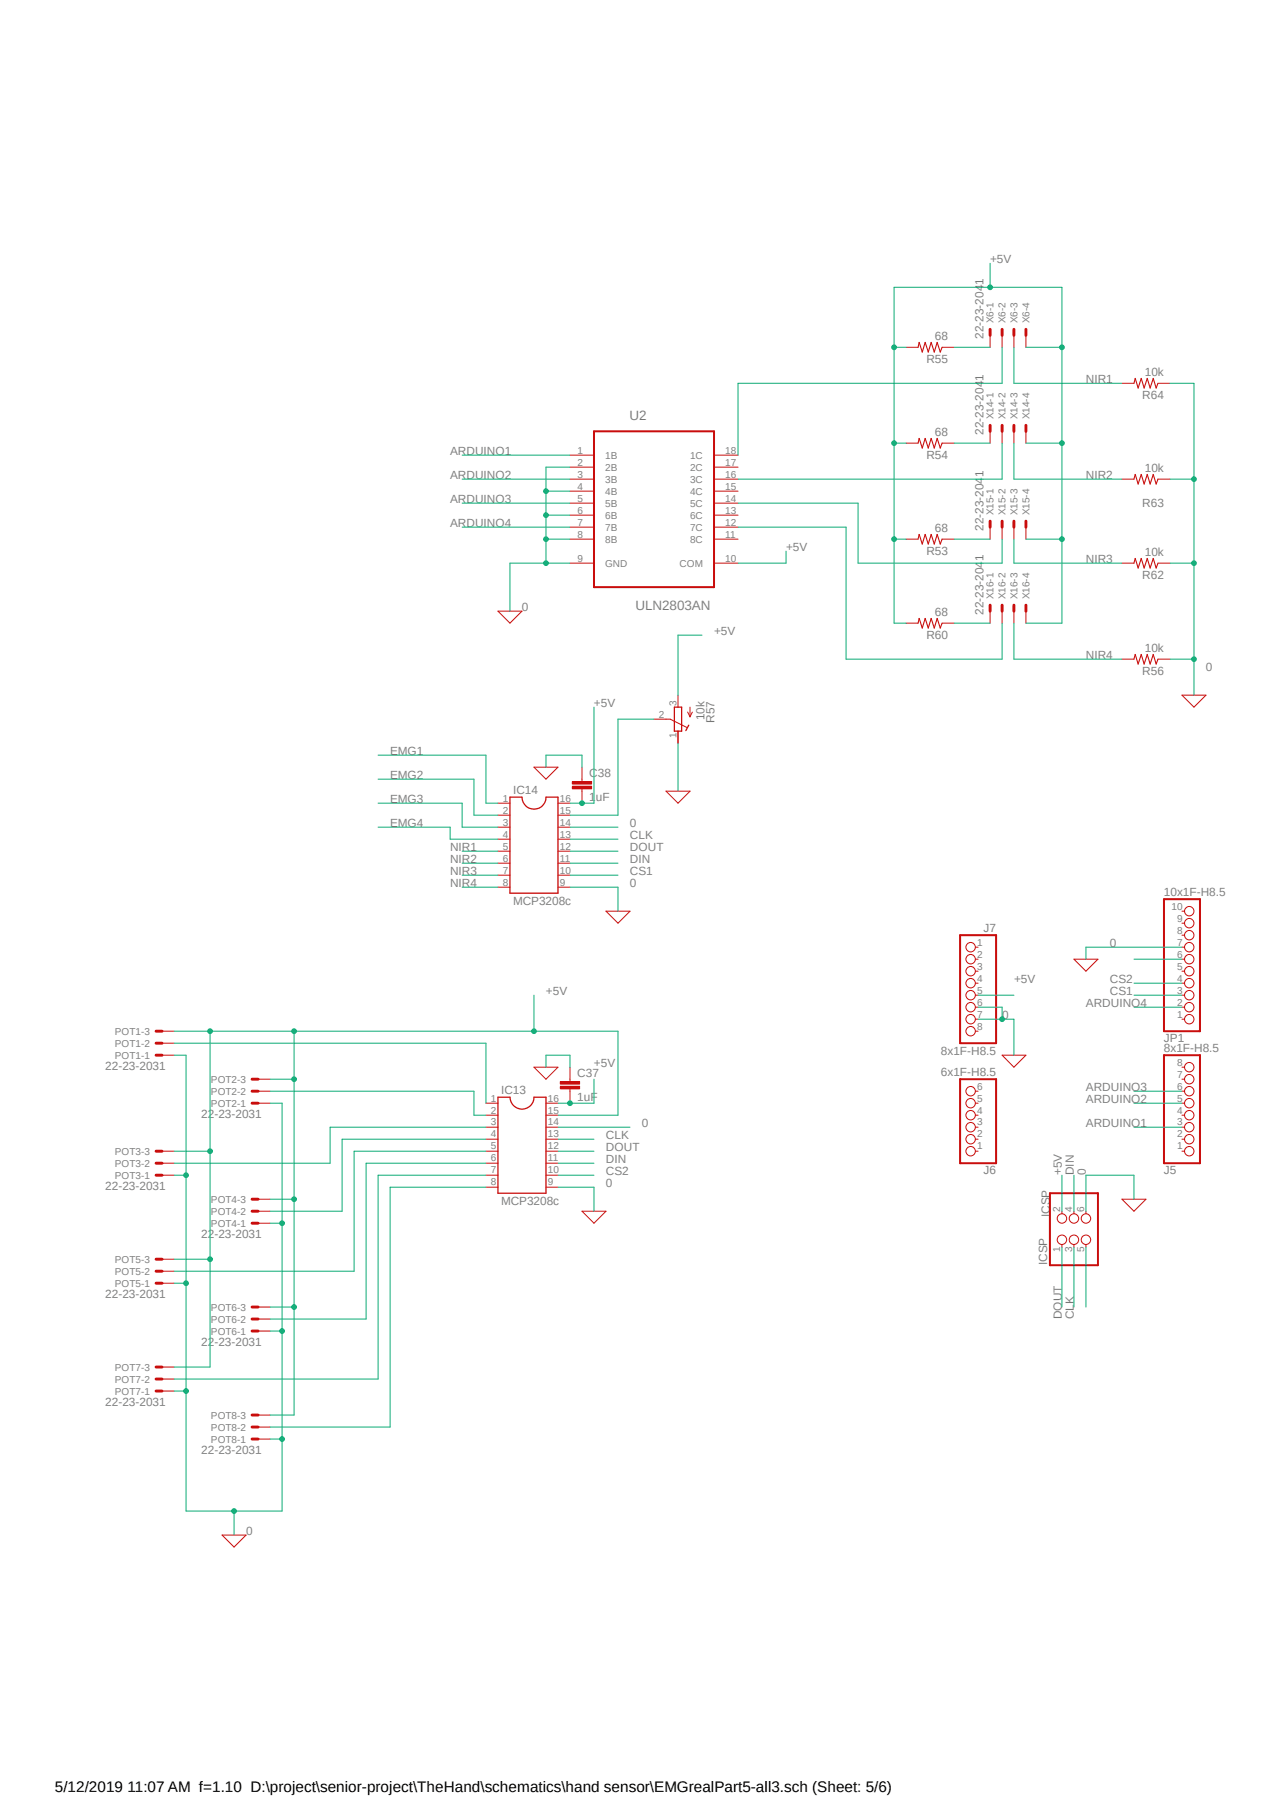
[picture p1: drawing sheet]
<svg xmlns="http://www.w3.org/2000/svg" width="297mm" height="420mm" viewBox="0 0 297 420" stroke-linecap="round" stroke-linejoin="round" font-family="sans-serif">
<path d="M23.5 58.5l262.8 301.8M286.3 58.5l-262.8 301.8" fill="none" stroke="#fff" stroke-width=".23"/>
<g fill="none" stroke="#c90d0c" stroke-width=".23">
<path d="M210.9 80.9h2.8M219.3 80.9h2.8M261.2 89.2h2.7M269.5 89.2h2.8M132.7 106h5.6M132.7 108.8h5.6M132.7 111.5h5.6M132.7 114.3h5.6M132.7 117.1h5.6M132.7 119.9h5.6M166.2 106h5.6M166.2 108.8h5.6"/>
<path d="M166.2 111.5h5.6M166.2 114.3h5.6M166.2 117.1h5.6M166.2 119.9h5.6M210.9 103.2h2.8M219.3 103.2h2.8M261.2 111.5h2.7M269.5 111.5h2.8M132.7 122.7h5.6M132.7 125.5h5.6M132.7 131.1h5.6M166.2 122.7h5.6"/>
<path d="M166.2 125.5h5.6M166.2 131.1h5.6M210.9 125.5h2.8M219.3 125.5h2.8M261.2 131.1h2.7M269.5 131.1h2.8M115.9 142.3h5.6l-2.8 2.8zM210.9 145.1h2.8M219.3 145.1h2.8M261.2 153.5h2.7M269.5 153.5h2.8M152.2 167.4h3.8l3.9 2"/>
<path d="M157.8 161.8v2.8M157.8 170.2v2.8M160.1 165.8l.5 1.1M160.6 164.6v2.3M161.2 165.8l-.6 1.1M275.1 161.8h5.6l-2.8 2.8zM115.9 187h2.8M115.9 189.8h2.8M115.9 192.6h2.8M115.9 195.4h2.8M115.9 198.2h2.8M129.9 187h2.8"/>
<path d="M129.9 189.8h2.8M129.9 192.6h2.8M129.9 195.4h2.8M129.9 198.2h2.8M115.9 201h2.8M115.9 203.8h2.8M115.9 206.5h2.8M129.9 201h2.8M129.9 203.8h2.8M129.9 206.5h2.8M275.1 217.7h.7M275.1 214.9h.7"/>
<path d="M275.1 212.1h.7M227 220.5h.7M227 223.3h.7M227 226.1h.7M227 228.9h.7M227 231.7h.7M227 234.5h.7M227 237.3h.7M275.1 220.5h.7M275.1 223.3h.7M275.1 226.1h.7M275.1 228.9h.7"/>
<path d="M275.1 231.7h.7M275.1 234.5h.7M275.1 237.3h.7M113.1 256.8h2.8M113.1 259.6h2.8M127.1 256.8h2.8M127.1 259.6h2.8M132.7 251.2v.6M132.7 253.5v.5M227 256.8h.7M227 259.6h.7M227 254h.7"/>
<path d="M227 240.1h.7M275.1 256.8h.7M275.1 259.6h.7M275.1 254h.7M275.1 251.2h.7M275.1 248.5h.7M113.1 262.4h2.8M113.1 265.2h2.8M113.1 268h2.8M113.1 270.8h2.8M113.1 273.6h2.8M113.1 276.4h2.8"/>
<path d="M127.1 262.4h2.8M127.1 265.2h2.8M127.1 268h2.8M127.1 270.8h2.8M127.1 273.6h2.8M127.1 276.4h2.8M227 262.4h.7M227 265.2h.7M227 268h.7M275.1 262.4h.7M275.1 265.2h.7M275.1 268h.7"/>
<path d="M247.2 282v.6M247.2 289.7v.7M250 282v.6M250 289.7v.7M252.8 282v.6M252.8 289.7v.7"/>
<circle cx="276.8" cy="217.7" r="1.1"/>
<circle cx="276.8" cy="212.1" r="1.1"/>
<circle cx="276.8" cy="214.9" r="1.1"/>
<circle cx="225.9" cy="234.5" r="1.1"/>
<circle cx="225.9" cy="223.3" r="1.1"/>
<circle cx="225.9" cy="226.1" r="1.1"/>
<circle cx="225.9" cy="220.5" r="1.1"/>
<circle cx="225.9" cy="231.7" r="1.1"/>
<circle cx="225.9" cy="228.9" r="1.1"/>
<circle cx="225.9" cy="237.3" r="1.1"/>
<circle cx="276.8" cy="234.5" r="1.1"/>
<circle cx="276.8" cy="220.5" r="1.1"/>
<circle cx="276.8" cy="231.7" r="1.1"/>
<circle cx="276.8" cy="226.1" r="1.1"/>
<circle cx="276.8" cy="223.3" r="1.1"/>
<circle cx="276.8" cy="237.3" r="1.1"/>
<circle cx="276.8" cy="228.9" r="1.1"/>
<circle cx="225.9" cy="259.6" r="1.1"/>
<circle cx="225.9" cy="240.1" r="1.1"/>
<circle cx="225.9" cy="256.8" r="1.1"/>
<circle cx="225.9" cy="254" r="1.1"/>
<circle cx="276.8" cy="248.5" r="1.1"/>
<circle cx="276.8" cy="254" r="1.1"/>
<circle cx="276.8" cy="251.3" r="1.1"/>
<circle cx="276.8" cy="259.6" r="1.1"/>
<circle cx="276.8" cy="256.8" r="1.1"/>
<circle cx="225.9" cy="265.2" r="1.1"/>
<circle cx="225.9" cy="268" r="1.1"/>
<circle cx="225.9" cy="262.4" r="1.1"/>
<circle cx="276.8" cy="268" r="1.1"/>
<circle cx="276.8" cy="265.2" r="1.1"/>
<circle cx="276.8" cy="262.4" r="1.1"/>
<circle cx="247.2" cy="288.6" r="1.1"/>
<circle cx="247.2" cy="283.7" r="1.1"/>
<circle cx="250" cy="288.6" r="1.1"/>
<circle cx="250" cy="283.7" r="1.1"/>
<circle cx="252.8" cy="288.6" r="1.1"/>
<circle cx="252.8" cy="283.7" r="1.1"/>
</g>
<path d="M138.3 100.4h27.9v36.3h-27.9zM223.5 217.7h8.4v25.2h-8.4zM270.9 209.3h8.4v30.8h-8.4zM223.5 251.2h8.4v19.6h-8.4zM270.9 245.7h8.4v25.1h-8.4zM244.4 277.8h11.2v16.8h-11.2z" fill="none" stroke="#c90d0c" stroke-width=".47"/>
<path d="M213.7 80.9l.3-1.2 .7 2.3 .6-2.3 .8 2.3 .6-2.3 .8 2.3 .6-2.3 .8 2.3 .4-1.1M263.9 89.2l.3-1.1 .7 2.2 .7-2.2 .7 2.2 .7-2.2 .7 2.2 .7-2.2 .7 2.2 .4-1.1M213.7 103.2l.3-1.1 .7 2.2 .6-2.2 .8 2.2 .6-2.2 .8 2.2 .6-2.2 .8 2.2 .4-1.1M263.9 111.5l.3-1.1 .7 2.3 .7-2.3 .7 2.3 .7-2.3 .7 2.3 .7-2.3 .7 2.3 .4-1.2M213.7 125.5l.3-1.1 .7 2.3 .6-2.3 .8 2.3 .6-2.3 .8 2.3 .6-2.3 .8 2.3 .4-1.2M263.9 131.1l.3-1.1 .7 2.2 .7-2.2 .7 2.2 .7-2.2 .7 2.2 .7-2.2 .7 2.2 .4-1.1M213.7 145.1l.3-1.1 .7 2.2 .6-2.2 .8 2.2 .6-2.2 .8 2.2 .6-2.2 .8 2.2 .4-1.1M263.9 153.5l.3-1.1 .7 2.2 .7-2.2 .7 2.2 .7-2.2 .7 2.2 .7-2.2 .7 2.2 .4-1.1" fill="none" stroke="#c90d0c" stroke-width=".25"/>
<path d="M157 164.6h1.7v5.6h-1.7zM160.3 168.8l-.7 1.3M118.7 185.6h2.8a2.79 2.79 0 0 0 2.8 2.8 2.79 2.79 0 0 0 2.8-2.8h2.8v22.3h-11.2zM115.9 255.4h2.8a2.79 2.79 0 0 0 2.8 2.8 2.79 2.79 0 0 0 2.8-2.8h2.8v22.4h-11.2z" fill="none" stroke="#c90d0c" stroke-width=".3"/>
<path d="M130.4 252.9h4.5v.6h-4.5z" fill-rule="evenodd" fill="#c90d0c"/>
<path d="M130.4 252.9h4.5v.6h-4.5z" fill="none" stroke="#c90d0c" stroke-width=".23"/>
<path d="M130.4 251.8h4.5v.6h-4.5z" fill-rule="evenodd" fill="#c90d0c"/>
<path d="M135.5 181.4v.5M135.5 183.6v.6M130.4 251.8h4.5v.6h-4.5zM132.7 248.5v2.7M132.7 254v2.8" fill="none" stroke="#c90d0c" stroke-width=".23"/>
<path d="M133.2 183h4.5v.6h-4.5z" fill-rule="evenodd" fill="#c90d0c"/>
<path d="M133.2 183h4.5v.6h-4.5z" fill="none" stroke="#c90d0c" stroke-width=".23"/>
<path d="M133.2 181.9h4.5v.6h-4.5z" fill-rule="evenodd" fill="#c90d0c"/>
<g fill="none" stroke="#c90d0c" stroke-width=".23">
<path d="M230.5 78.1v2.8M233.3 78.1v2.8M236 78.1v2.8M238.8 78.1v2.8M230.5 100.4v2.8M233.3 100.4v2.8M236 100.4v2.8M238.8 100.4v2.8M230.5 122.7v2.8M233.3 122.7v2.8M236 122.7v2.8M238.8 122.7v2.8"/>
<path d="M230.5 142.3v2.8M233.3 142.3v2.8M236 142.3v2.8M238.8 142.3v2.8M124.3 178.6h5.6l-2.8 2.8zM135.5 178.6v2.8M133.2 181.9h4.5v.6h-4.5zM135.5 184.2v2.8M155 184.2h5.6l-2.8 2.8zM141.1 212.1h5.5l-2.8 2.8zM250 223.3h5.6l-2.8 2.8zM37.7 245.7h2.8"/>
<path d="M37.7 242.9h2.8M37.7 240.1h2.8M60.1 256.8h2.8M60.1 254h2.8M60.1 251.2h2.8M124.3 248.5h5.6l-2.8 2.7zM233.3 245.7h5.5l-2.8 2.8zM37.7 273.6h2.8M37.7 270.8h2.8M37.7 268h2.8M60.1 279.2h2.8M261.2 279.2h5.5l-2.8 2.8z"/>
<path d="M37.7 298.7h2.8M37.7 296h2.8M37.7 293.2h2.8M60.1 284.8h2.8M60.1 282h2.8M135.5 282h5.6l-2.8 2.8zM37.7 318.3h2.8M60.1 309.9h2.8M60.1 307.1h2.8M60.1 304.3h2.8M37.7 323.8h2.8M37.7 321.1h2.8"/>
<path d="M60.1 335h2.8M60.1 332.2h2.8M60.1 329.4h2.8M51.7 357.4h5.6l-2.8 2.8z"/>
</g>
<g fill="none" stroke="#c90d0c" stroke-width=".68">
<path d="M230.5 76.7v1.4M233.3 76.7v1.4M236 76.7v1.4M238.8 76.7v1.4M230.5 99v1.4M233.3 99v1.4M236 99v1.4M238.8 99v1.4M230.5 121.3v1.4M233.3 121.3v1.4M236 121.3v1.4M238.8 121.3v1.4"/>
<path d="M230.5 140.9v1.4M233.3 140.9v1.4M236 140.9v1.4M238.8 140.9v1.4M36.3 245.7h1.4M36.3 242.9h1.4M36.3 240.1h1.4M58.7 256.8h1.4M58.7 254h1.4M58.7 251.2h1.4M36.3 273.6h1.4M36.3 270.8h1.4"/>
<path d="M36.3 268h1.4M58.7 279.2h1.4M36.3 298.7h1.4M36.3 296h1.4M36.3 293.2h1.4M58.7 284.8h1.4M58.7 282h1.4M36.3 318.3h1.4M58.7 309.9h1.4M58.7 307.1h1.4M58.7 304.3h1.4M36.3 323.8h1.4"/>
<path d="M36.3 321.1h1.4M58.7 335h1.4M58.7 332.2h1.4M58.7 329.4h1.4"/>
</g>
<g fill="none" stroke="#0dab76" stroke-width=".23">
<path d="M222.1 80.9h8.4M233.3 80.9v8.3h-61.5v16.8M236 80.9v8.3h25.2M107.6 106h25.1M107.6 111.5h25.1M107.6 117.1h25.1M171.8 117.1h27.9v14h33.6v-5.6M222.1 103.2h8.4M233.3 103.2v8.3h-61.5M236 103.2v8.3h25.2M107.6 122.7h25.1M171.8 122.7h25.1v30.8h36.4v-8.4"/>
<path d="M222.1 125.5h8.4M236 125.5v5.6h25.2M222.1 145.1h8.4M236 145.1v8.4h25.2M107.6 198.2h8.3M107.6 201h8.3M107.6 203.8h8.3M107.6 206.5h8.3M263.9 234.5h11.2M40.5 245.7h2.8v106.1M263.9 256.8h11.2M263.9 254h11.2"/>
<path d="M40.5 273.6h2.8M263.9 262.4h11.2"/>
</g>
<circle cx="43.3" cy="273.6" r=".55" fill="#0dab76"/>
<g fill="none" stroke="#0dab76" stroke-width=".23">
<path d="M40.5 298.7h2.8"/>
<circle cx="43.3" cy="273.6" r=".55"/>
</g>
<circle cx="43.3" cy="298.7" r=".55" fill="#0dab76"/>
<g fill="none" stroke="#0dab76" stroke-width=".23">
<path d="M40.5 323.8h2.8"/>
<circle cx="43.3" cy="298.7" r=".55"/>
</g>
<circle cx="43.3" cy="323.8" r=".55" fill="#0dab76"/>
<g fill="none" stroke="#0dab76" stroke-width=".23">
<path d="M62.9 256.8h2.8v95M62.9 284.8h2.8"/>
<circle cx="43.3" cy="323.8" r=".55"/>
</g>
<circle cx="65.7" cy="284.8" r=".55" fill="#0dab76"/>
<g fill="none" stroke="#0dab76" stroke-width=".23">
<path d="M62.9 309.9h2.8"/>
<circle cx="65.7" cy="284.8" r=".55"/>
</g>
<circle cx="65.7" cy="309.9" r=".55" fill="#0dab76"/>
<g fill="none" stroke="#0dab76" stroke-width=".23">
<path d="M62.9 335h2.8"/>
<circle cx="65.7" cy="309.9" r=".55"/>
</g>
<circle cx="65.7" cy="335" r=".55" fill="#0dab76"/>
<g fill="none" stroke="#0dab76" stroke-width=".23">
<path d="M43.3 351.8h22.4M54.5 351.8v5.6"/>
<circle cx="65.7" cy="335" r=".55"/>
</g>
<circle cx="54.5" cy="351.8" r=".55" fill="#0dab76"/>
<g fill="none" stroke="#0dab76" stroke-width=".23">
<path d="M272.3 89.2h5.6v64.3M272.3 111.5h5.6M127.1 178.6v-2.8h8.4v2.8M157.8 173v11.2M132.7 192.6h11.1M127.1 248.5v-2.8h5.6v2.8M129.9 262.4h16.7"/>
<circle cx="54.5" cy="351.8" r=".55"/>
</g>
<circle cx="277.9" cy="111.5" r=".55" fill="#0dab76"/>
<g fill="none" stroke="#0dab76" stroke-width=".23">
<path d="M272.3 131.1h5.6"/>
<circle cx="277.9" cy="111.5" r=".55"/>
</g>
<circle cx="277.9" cy="131.1" r=".55" fill="#0dab76"/>
<g fill="none" stroke="#0dab76" stroke-width=".23">
<path d="M272.3 153.5h5.6v8.3"/>
<circle cx="277.9" cy="131.1" r=".55"/>
</g>
<circle cx="277.9" cy="153.5" r=".55" fill="#0dab76"/>
<g fill="none" stroke="#0dab76" stroke-width=".23">
<path d="M132.7 108.8h-5.6v5.5M132.7 131.1h-14v11.2"/>
<circle cx="277.9" cy="153.5" r=".55"/>
</g>
<circle cx="127.1" cy="131.1" r=".55" fill="#0dab76"/>
<g fill="none" stroke="#0dab76" stroke-width=".23">
<path d="M132.7 114.3h-5.6v16.8"/>
<circle cx="127.1" cy="131.1" r=".55"/>
</g>
<circle cx="127.1" cy="114.3" r=".55" fill="#0dab76"/>
<g fill="none" stroke="#0dab76" stroke-width=".23">
<path d="M127.1 119.9h5.6"/>
<circle cx="127.1" cy="114.3" r=".55"/>
</g>
<circle cx="127.1" cy="119.9" r=".55" fill="#0dab76"/>
<g fill="none" stroke="#0dab76" stroke-width=".23">
<path d="M127.1 125.5h5.6"/>
<circle cx="127.1" cy="119.9" r=".55"/>
</g>
<circle cx="127.1" cy="125.5" r=".55" fill="#0dab76"/>
<g fill="none" stroke="#0dab76" stroke-width=".23">
<path d="M132.7 206.5h11.1v5.6M227.7 237.3h8.3M227.7 234.5h5.6v2.8M129.9 276.4h8.4v5.6"/>
<circle cx="127.1" cy="125.5" r=".55"/>
</g>
<circle cx="233.3" cy="237.3" r=".55" fill="#0dab76"/>
<g fill="none" stroke="#0dab76" stroke-width=".23">
<path d="M152.2 167.4h-8.4v22.4h-11.1M132.7 195.4h11.1M132.7 198.2h11.1M132.7 201h11.1M132.7 203.8h11.1M236 237.3v8.4M263.9 228.9h11.2M263.9 231.7h11.2M275.1 220.5h-22.3v2.8M40.5 242.9h72.6v13.9M62.9 254h47.4v5.6h2.8M138.3 251.2v5.6h-8.4"/>
<path d="M113.1 273.6h-25.1v47.5h-47.5M113.1 262.4h-36.3v8.4h-36.3M113.1 270.8h-27.9v36.3h-22.3M113.1 265.2h-33.5v16.8h-16.7M113.1 268h-30.7v28h-41.9M113.1 276.4h-22.3v55.8h-27.9M129.9 273.6h8.4M129.9 270.8h8.4M129.9 265.2h8.4M129.9 268h8.4M250 273.6v8.4M263.9 279.2v-5.6h-11.1v8.4"/>
<path d="M247.2 290.4v13.9M250 290.4v13.9"/>
<circle cx="233.3" cy="237.3" r=".55"/>
</g>
<circle cx="132.7" cy="256.8" r=".55" fill="#0dab76"/>
<g fill="none" stroke="#0dab76" stroke-width=".23">
<path d="M132.7 187h5.6"/>
<circle cx="132.7" cy="256.8" r=".55"/>
</g>
<circle cx="135.5" cy="187" r=".55" fill="#0dab76"/>
<g fill="none" stroke="#0dab76" stroke-width=".23">
<path d="M138.3 164.6v22.4M40.5 240.1h103.3v19.5h-13.9M48.9 240.1v27.9h-8.4M247.2 273.6v8.4"/>
<circle cx="135.5" cy="187" r=".55"/>
</g>
<circle cx="48.9" cy="240.1" r=".55" fill="#0dab76"/>
<g fill="none" stroke="#0dab76" stroke-width=".23">
<path d="M48.9 268v25.2h-8.4"/>
<circle cx="48.9" cy="240.1" r=".55"/>
</g>
<circle cx="48.9" cy="268" r=".55" fill="#0dab76"/>
<g fill="none" stroke="#0dab76" stroke-width=".23">
<path d="M48.9 293.2v25.1h-8.4"/>
<circle cx="48.9" cy="268" r=".55"/>
</g>
<circle cx="48.9" cy="293.2" r=".55" fill="#0dab76"/>
<g fill="none" stroke="#0dab76" stroke-width=".23">
<path d="M68.5 240.1v11.1h-5.6"/>
<circle cx="48.9" cy="293.2" r=".55"/>
</g>
<circle cx="68.5" cy="240.1" r=".55" fill="#0dab76"/>
<g fill="none" stroke="#0dab76" stroke-width=".23">
<path d="M68.5 251.2v28h-5.6"/>
<circle cx="68.5" cy="240.1" r=".55"/>
</g>
<circle cx="68.5" cy="251.2" r=".55" fill="#0dab76"/>
<g fill="none" stroke="#0dab76" stroke-width=".23">
<path d="M68.5 279.2v25.1h-5.6"/>
<circle cx="68.5" cy="251.2" r=".55"/>
</g>
<circle cx="68.5" cy="279.2" r=".55" fill="#0dab76"/>
<g fill="none" stroke="#0dab76" stroke-width=".23">
<path d="M68.5 304.3v25.1h-5.6"/>
<circle cx="68.5" cy="279.2" r=".55"/>
</g>
<circle cx="68.5" cy="304.3" r=".55" fill="#0dab76"/>
<g fill="none" stroke="#0dab76" stroke-width=".23">
<path d="M124.3 231.7v8.4"/>
<circle cx="68.5" cy="304.3" r=".55"/>
</g>
<circle cx="124.3" cy="240.1" r=".55" fill="#0dab76"/>
<g fill="none" stroke="#0dab76" stroke-width=".23">
<path d="M210.9 103.2h-2.8v41.9h2.8M208.1 125.5h2.8M163.4 147.9h-5.6v13.9"/>
<circle cx="124.3" cy="240.1" r=".55"/>
</g>
<circle cx="208.1" cy="125.5" r=".55" fill="#0dab76"/>
<g fill="none" stroke="#0dab76" stroke-width=".23">
<path d="M210.9 80.9h-2.8v22.3"/>
<circle cx="208.1" cy="125.5" r=".55"/>
</g>
<circle cx="208.1" cy="103.2" r=".55" fill="#0dab76"/>
<g fill="none" stroke="#0dab76" stroke-width=".23">
<path d="M208.1 66.9v14"/>
<circle cx="208.1" cy="103.2" r=".55"/>
</g>
<circle cx="208.1" cy="80.9" r=".55" fill="#0dab76"/>
<g fill="none" stroke="#0dab76" stroke-width=".23">
<path d="M208.1 66.9h39.1M247.2 103.2v41.9"/>
<circle cx="208.1" cy="80.9" r=".55"/>
</g>
<circle cx="247.2" cy="125.5" r=".55" fill="#0dab76"/>
<g fill="none" stroke="#0dab76" stroke-width=".23">
<path d="M247.2 80.9v22.3"/>
<circle cx="247.2" cy="125.5" r=".55"/>
</g>
<circle cx="247.2" cy="103.2" r=".55" fill="#0dab76"/>
<g fill="none" stroke="#0dab76" stroke-width=".23">
<path d="M247.2 66.9v14"/>
<circle cx="247.2" cy="103.2" r=".55"/>
</g>
<circle cx="247.2" cy="80.9" r=".55" fill="#0dab76"/>
<g fill="none" stroke="#0dab76" stroke-width=".23">
<path d="M230.5 61.3v5.6"/>
<circle cx="247.2" cy="80.9" r=".55"/>
</g>
<circle cx="230.5" cy="66.9" r=".55" fill="#0dab76"/>
<g fill="none" stroke="#0dab76" stroke-width=".23">
<path d="M238.8 80.9h8.4M238.8 103.2h8.4M183 128.3v2.8h-11.2M238.8 125.5h8.4M238.8 145.1h8.4M88 175.8h25.1v11.2h2.8M88 187h19.6v5.6h8.3M88 181.4h22.3v8.4h5.6M88 192.6h16.8v2.8h11.1M227.7 231.7h8.3M263.9 223.3h11.2M252.8 290.4v13.9"/>
<circle cx="230.5" cy="66.9" r=".55"/>
</g>
<text font-size="3.6" x="12.8" y="417.1">5/12/2019 11:07 AM f=1.10 D:\project\senior-project\TheHand\schematics\hand sensor\EMGrealPart5-all3.sch (Sheet: 5/6)</text>
<g font-size="3.1" fill="#808080">
<text x="146.6" y="97.8">U2</text>
<text x="147.9" y="142.1">ULN2803AN</text>
</g>
<g font-size="2.8" fill="#808080">
<text x="230.5" y="61.3">+5V</text>
<text x="217.6" y="79.2">68</text>
<text x="228.9" y="78.9" transform="rotate(-90 228.9 78.9)">22-23-2041</text>
<text x="215.6" y="84.5">R55</text>
<text x="252.8" y="89.2">NIR1</text>
<text x="266.5" y="87.5">10k</text>
<text x="265.9" y="92.8">R64</text>
<text x="217.6" y="101.5">68</text>
<text x="228.9" y="101.2" transform="rotate(-90 228.9 101.2)">22-23-2041</text>
<text x="104.8" y="106">ARDUINO1</text>
<text x="215.6" y="106.8">R54</text>
<text x="104.8" y="111.5">ARDUINO2</text>
<text x="252.8" y="111.5">NIR2</text>
<text x="266.5" y="109.9">10k</text>
<text x="104.8" y="117.1">ARDUINO3</text>
<text x="265.9" y="117.9">R63</text>
<text x="104.8" y="122.7">ARDUINO4</text>
<text x="217.6" y="123.9">68</text>
<text x="228.9" y="123.6" transform="rotate(-90 228.9 123.6)">22-23-2041</text>
<text x="183" y="128.3">+5V</text>
<text x="215.6" y="129.1">R53</text>
<text x="252.8" y="131.1">NIR3</text>
<text x="266.5" y="129.5">10k</text>
<text x="265.9" y="134.7">R62</text>
<text x="121.5" y="142.3">0</text>
<text x="217.6" y="143.4">68</text>
<text x="228.9" y="143.1" transform="rotate(-90 228.9 143.1)">22-23-2041</text>
<text x="166.2" y="147.9">+5V</text>
<text x="215.6" y="148.7">R60</text>
<text x="252.8" y="153.5">NIR4</text>
<text x="266.5" y="151.8">10k</text>
<text x="265.9" y="157.1">R56</text>
<text x="280.7" y="156.3">0</text>
<text x="138.3" y="164.6">+5V</text>
<text x="164" y="167.7" transform="rotate(-90 164 167.7)">10k</text>
<text x="166.3" y="168.3" transform="rotate(-90 166.3 168.3)">R57</text>
<text x="90.8" y="175.8">EMG1</text>
<text x="90.8" y="181.4">EMG2</text>
<text x="119.4" y="184.9">IC14</text>
<text x="137.2" y="181">C38</text>
<text x="90.8" y="187">EMG3</text>
<text x="137.2" y="186.6">1uF</text>
<text x="90.8" y="192.6">EMG4</text>
<text x="146.6" y="192.6">0</text>
<text x="146.6" y="195.4">CLK</text>
<text x="104.8" y="198.2">NIR1</text>
<text x="104.8" y="201">NIR2</text>
<text x="104.8" y="203.7">NIR3</text>
<text x="146.6" y="198.2">DOUT</text>
<text x="146.6" y="201">DIN</text>
<text x="146.6" y="203.7">CS1</text>
<text x="104.8" y="206.5">NIR4</text>
<text x="146.6" y="206.5">0</text>
<text x="270.9" y="208.5">10x1F-H8.5</text>
<text x="119.4" y="210.7">MCP3208c</text>
<text x="228.9" y="217">J7</text>
<text x="258.4" y="220.5">0</text>
<text x="127.1" y="231.7">+5V</text>
<text x="236" y="228.9">+5V</text>
<text x="258.4" y="228.9">CS2</text>
<text x="258.4" y="231.7">CS1</text>
<text x="233.3" y="237.3">0</text>
<text x="252.8" y="234.5">ARDUINO4</text>
<text x="219" y="245.7">8x1F-H8.5</text>
<text x="270.9" y="244.8">8x1F-H8.5</text>
<text x="270.9" y="242.7">JP1</text>
<text x="24.5" y="249.1">22-23-2031</text>
<text x="134.4" y="250.8">C37</text>
<text x="138.3" y="248.5">+5V</text>
<text x="219" y="250.4">6x1F-H8.5</text>
<text x="116.6" y="254.7">IC13</text>
<text x="134.4" y="256.4">1uF</text>
<text x="252.8" y="256.8">ARDUINO2</text>
<text x="252.8" y="254">ARDUINO3</text>
<text x="46.9" y="260.3">22-23-2031</text>
<text x="149.4" y="262.4">0</text>
<text x="252.8" y="262.4">ARDUINO1</text>
<text x="141.1" y="265.2">CLK</text>
<text x="141.1" y="268">DOUT</text>
<text x="141.1" y="270.8">DIN</text>
<text x="141.1" y="273.6">CS2</text>
<text x="228.9" y="273.4">J6</text>
<text x="247.2" y="273.6" transform="rotate(-90 247.2 273.6)">+5V</text>
<text x="250" y="273.6" transform="rotate(-90 250 273.6)">DIN</text>
<text x="252.8" y="273.6" transform="rotate(-90 252.8 273.6)">0</text>
<text x="270.9" y="273.4">J5</text>
<text x="24.5" y="277.1">22-23-2031</text>
<text x="116.6" y="280.6">MCP3208c</text>
<text x="141.1" y="276.4">0</text>
<text x="244.4" y="283.4" transform="rotate(-90 244.4 283.4)">ICSP</text>
<text x="46.9" y="288.2">22-23-2031</text>
<text x="243.7" y="294.6" transform="rotate(-90 243.7 294.6)">ICSP</text>
<text x="24.5" y="302.2">22-23-2031</text>
<text x="247.2" y="307.1" transform="rotate(-90 247.2 307.1)">DOUT</text>
<text x="250" y="307.1" transform="rotate(-90 250 307.1)">CLK</text>
<text x="46.9" y="313.4">22-23-2031</text>
<text x="24.5" y="327.4">22-23-2031</text>
<text x="46.9" y="338.5">22-23-2031</text>
<text x="57.3" y="357.4">0</text>
</g>
<g font-size="2.3" fill="#808080">
<text x="231.3" y="75.3" transform="rotate(-90 231.3 75.3)">X6-1</text>
<text x="234.1" y="75.3" transform="rotate(-90 234.1 75.3)">X6-2</text>
<text x="236.9" y="75.3" transform="rotate(-90 236.9 75.3)">X6-3</text>
<text x="239.7" y="75.3" transform="rotate(-90 239.7 75.3)">X6-4</text>
<text x="231.3" y="97.6" transform="rotate(-90 231.3 97.6)">X14-1</text>
<text x="234.1" y="97.6" transform="rotate(-90 234.1 97.6)">X14-2</text>
<text x="236.9" y="97.6" transform="rotate(-90 236.9 97.6)">X14-3</text>
<text x="239.7" y="97.6" transform="rotate(-90 239.7 97.6)">X14-4</text>
<text x="134.4" y="105.6">1</text>
<text x="140.8" y="106.8">1B</text>
<text x="160.6" y="106.9">1C</text>
<text x="168.8" y="105.6">18</text>
<text x="134.4" y="108.4">2</text>
<text x="134.4" y="111.2">3</text>
<text x="134.4" y="114">4</text>
<text x="140.8" y="109.6">2B</text>
<text x="140.8" y="112.4">3B</text>
<text x="160.6" y="109.6">2C</text>
<text x="160.6" y="112.4">3C</text>
<text x="168.8" y="108.4">17</text>
<text x="168.8" y="111.2">16</text>
<text x="168.8" y="114">15</text>
<text x="134.4" y="116.8">5</text>
<text x="134.4" y="119.6">6</text>
<text x="140.8" y="115.2">4B</text>
<text x="140.8" y="118">5B</text>
<text x="160.6" y="115.2">4C</text>
<text x="160.6" y="118">5C</text>
<text x="168.8" y="116.8">14</text>
<text x="168.8" y="119.6">13</text>
<text x="231.3" y="119.9" transform="rotate(-90 231.3 119.9)">X15-1</text>
<text x="234.1" y="119.9" transform="rotate(-90 234.1 119.9)">X15-2</text>
<text x="236.9" y="119.9" transform="rotate(-90 236.9 119.9)">X15-3</text>
<text x="239.7" y="119.9" transform="rotate(-90 239.7 119.9)">X15-4</text>
<text x="134.4" y="122.3">7</text>
<text x="134.4" y="125.1">8</text>
<text x="140.8" y="120.8">6B</text>
<text x="140.8" y="123.6">7B</text>
<text x="160.6" y="120.8">6C</text>
<text x="160.6" y="123.6">7C</text>
<text x="168.8" y="122.3">12</text>
<text x="168.8" y="125.1">11</text>
<text x="134.4" y="130.7">9</text>
<text x="140.8" y="126.4">8B</text>
<text x="140.8" y="132">GND</text>
<text x="158.2" y="132">COM</text>
<text x="160.6" y="126.4">8C</text>
<text x="168.8" y="130.7">10</text>
<text x="231.3" y="139.5" transform="rotate(-90 231.3 139.5)">X16-1</text>
<text x="234.1" y="139.5" transform="rotate(-90 234.1 139.5)">X16-2</text>
<text x="236.9" y="139.5" transform="rotate(-90 236.9 139.5)">X16-3</text>
<text x="239.7" y="139.5" transform="rotate(-90 239.7 139.5)">X16-4</text>
<text x="153.3" y="167.1">2</text>
<text x="157.4" y="164.3" transform="rotate(-90 157.4 164.3)">3</text>
<text x="157.4" y="171.9" transform="rotate(-90 157.4 171.9)">1</text>
<text x="117" y="186.6">1</text>
<text x="117" y="189.4">2</text>
<text x="130.3" y="189.4">15</text>
<text x="130.3" y="186.6">16</text>
<text x="117" y="192.2">3</text>
<text x="117" y="195">4</text>
<text x="117" y="197.8">5</text>
<text x="130.3" y="197.8">12</text>
<text x="130.3" y="195">13</text>
<text x="130.3" y="192.2">14</text>
<text x="117" y="200.6">6</text>
<text x="117" y="203.4">7</text>
<text x="130.3" y="203.4">10</text>
<text x="130.3" y="200.6">11</text>
<text x="117" y="206.2">8</text>
<text x="130.3" y="206.2">9</text>
<text x="272.7" y="211.8">10</text>
<text x="274" y="214.5">9</text>
<text x="227.4" y="220.1">1</text>
<text x="274" y="220.1">7</text>
<text x="274" y="217.3">8</text>
<text x="227.4" y="222.9">2</text>
<text x="227.4" y="225.7">3</text>
<text x="274" y="225.7">5</text>
<text x="274" y="222.9">6</text>
<text x="227.4" y="228.5">4</text>
<text x="227.4" y="231.3">5</text>
<text x="274" y="231.3">3</text>
<text x="274" y="228.5">4</text>
<text x="227.4" y="234.1">6</text>
<text x="227.4" y="236.9">7</text>
<text x="227.4" y="239.7">8</text>
<text x="274" y="236.9">1</text>
<text x="274" y="234.1">2</text>
<text x="26.8" y="243.7">POT1-2</text>
<text x="26.8" y="240.9">POT1-3</text>
<text x="26.8" y="246.5">POT1-1</text>
<text x="274" y="250.9">7</text>
<text x="274" y="248.1">8</text>
<text x="49.1" y="257.7">POT2-1</text>
<text x="49.1" y="254.9">POT2-2</text>
<text x="49.1" y="252.1">POT2-3</text>
<text x="114.2" y="256.5">1</text>
<text x="127.5" y="256.5">16</text>
<text x="227.4" y="256.5">5</text>
<text x="227.4" y="253.7">6</text>
<text x="274" y="256.5">5</text>
<text x="274" y="253.7">6</text>
<text x="114.2" y="259.3">2</text>
<text x="114.2" y="262">3</text>
<text x="127.5" y="262">14</text>
<text x="127.5" y="259.3">15</text>
<text x="227.4" y="262">3</text>
<text x="227.4" y="259.3">4</text>
<text x="274" y="262">3</text>
<text x="274" y="259.3">4</text>
<text x="26.8" y="268.9">POT3-3</text>
<text x="114.2" y="264.8">4</text>
<text x="114.2" y="267.6">5</text>
<text x="127.5" y="267.6">12</text>
<text x="127.5" y="264.8">13</text>
<text x="227.4" y="267.6">1</text>
<text x="227.4" y="264.8">2</text>
<text x="274" y="267.6">1</text>
<text x="274" y="264.8">2</text>
<text x="26.8" y="274.5">POT3-1</text>
<text x="26.8" y="271.7">POT3-2</text>
<text x="114.2" y="270.4">6</text>
<text x="114.2" y="273.2">7</text>
<text x="114.2" y="276">8</text>
<text x="127.5" y="273.2">10</text>
<text x="127.5" y="270.4">11</text>
<text x="127.5" y="276">9</text>
<text x="49.1" y="280">POT4-3</text>
<text x="49.1" y="285.6">POT4-1</text>
<text x="49.1" y="282.8">POT4-2</text>
<text x="246.8" y="282.2" transform="rotate(-90 246.8 282.2)">2</text>
<text x="249.6" y="282.2" transform="rotate(-90 249.6 282.2)">4</text>
<text x="252.4" y="282.2" transform="rotate(-90 252.4 282.2)">6</text>
<text x="246.8" y="291.4" transform="rotate(-90 246.8 291.4)">1</text>
<text x="249.6" y="291.4" transform="rotate(-90 249.6 291.4)">3</text>
<text x="252.4" y="291.4" transform="rotate(-90 252.4 291.4)">5</text>
<text x="26.8" y="299.6">POT5-1</text>
<text x="26.8" y="296.8">POT5-2</text>
<text x="26.8" y="294">POT5-3</text>
<text x="49.1" y="305.2">POT6-3</text>
<text x="49.1" y="310.8">POT6-1</text>
<text x="49.1" y="308">POT6-2</text>
<text x="26.8" y="322">POT7-2</text>
<text x="26.8" y="319.2">POT7-3</text>
<text x="26.8" y="324.7">POT7-1</text>
<text x="49.1" y="335.9">POT8-1</text>
<text x="49.1" y="333.1">POT8-2</text>
<text x="49.1" y="330.3">POT8-3</text>
</g>
</svg>
